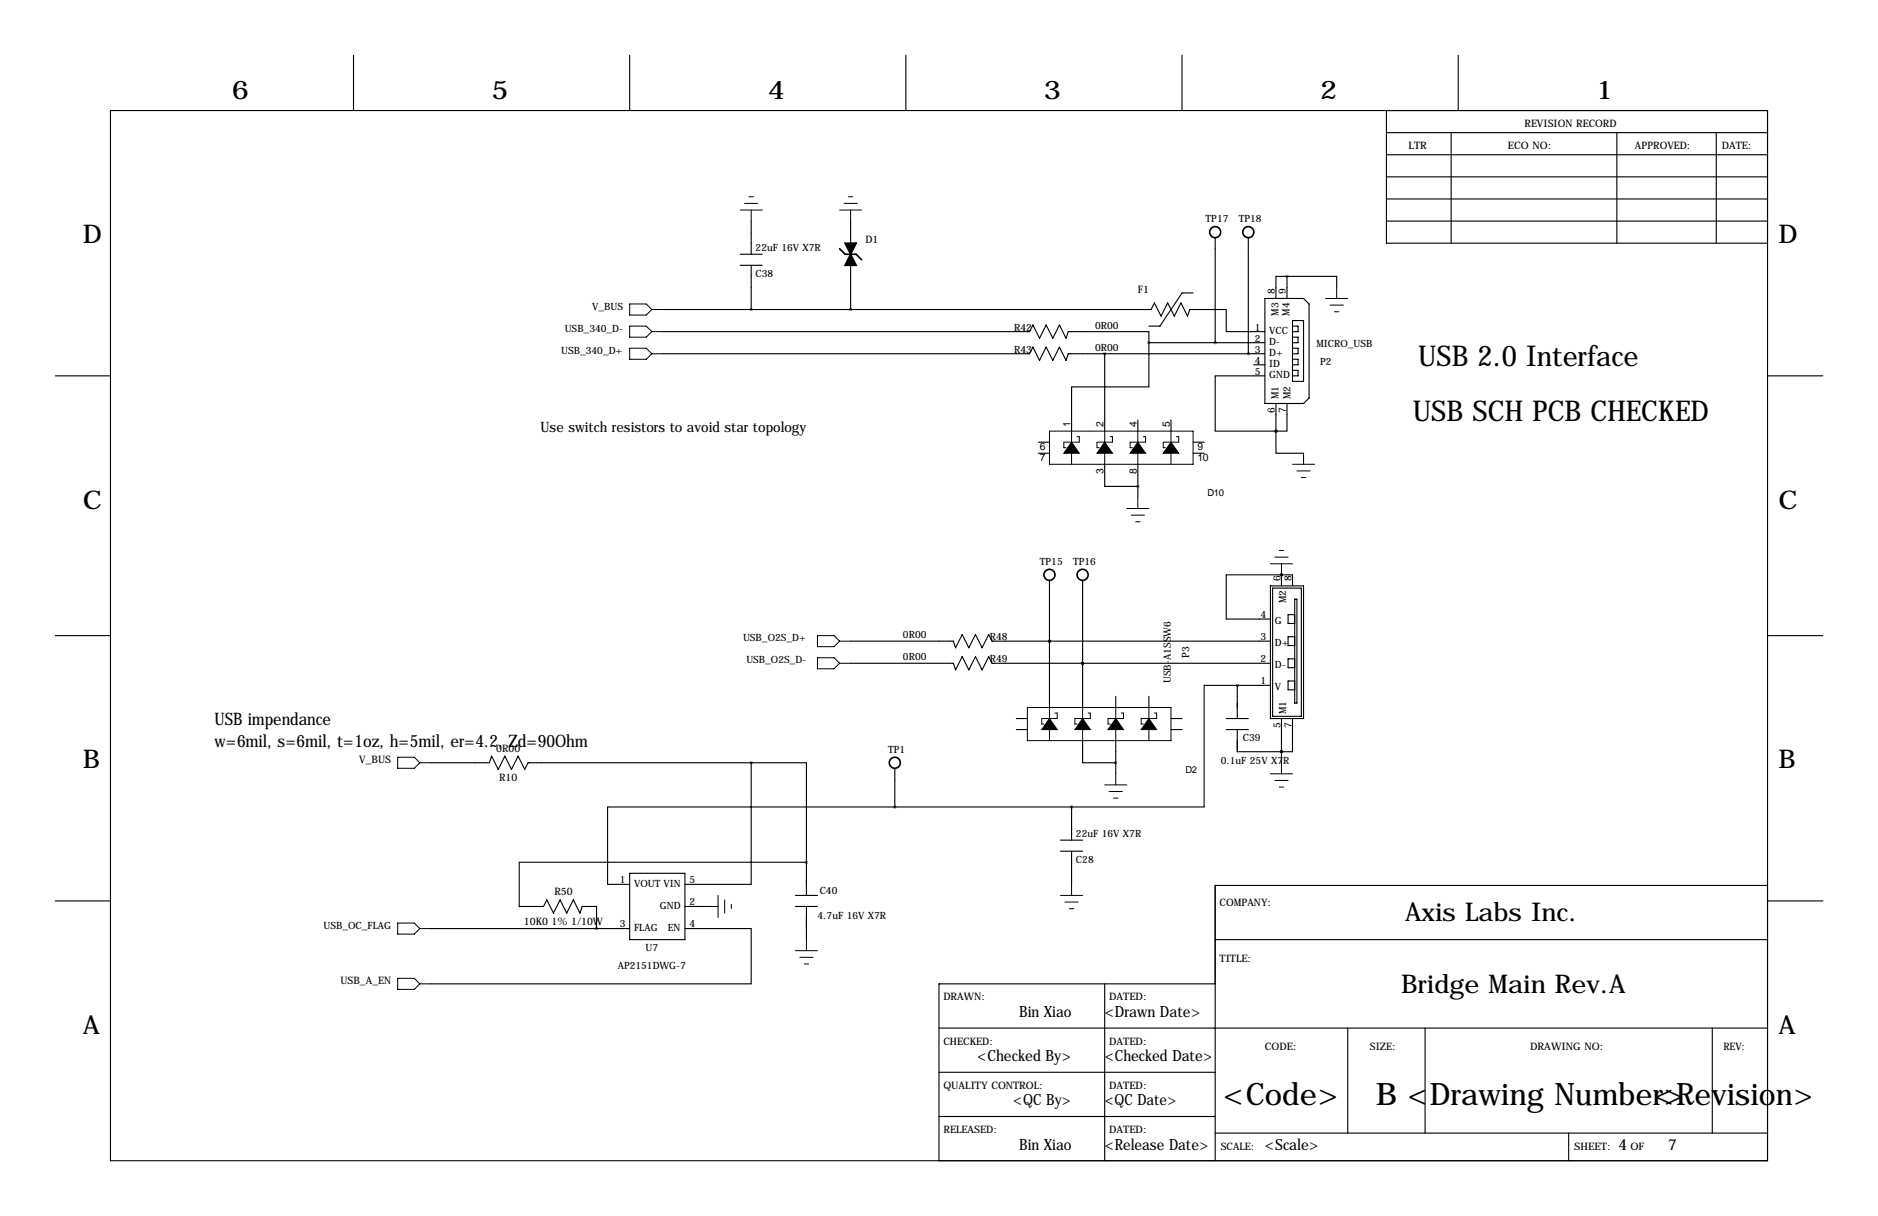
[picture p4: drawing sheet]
<svg xmlns="http://www.w3.org/2000/svg" width="432mm" height="279mm" viewBox="0 0 432 279" stroke-linecap="round" stroke-linejoin="round" font-family="sans-serif">
<g fill="none" stroke="#000" stroke-width=".25">
<path d="M81.3 12.7v12.7M144.8 12.7v12.7M208.3 12.7v12.7M271.8 12.7v12.7M335.3 12.7v12.7M25.4 25.4h381v241.3h-381zM318.8 30.5h87.6M318.8 35.6h87.6M318.8 25.4v30.5h87.6M333.7 30.5v25.4M371.8 30.5v25.4M394.6 30.5v25.4"/>
<path d="M170.2 58.4h5.1M172.7 50.8v7.6M195.6 50.8v5.1M279.4 54.6v24.1M287 54.6v26.7M318.8 45.7h87.6M318.8 50.8h87.6M318.8 40.6h87.6M152.4 71.1h112.3l.7-1.5 1.6 3 1.5-3 1.5 3 1.5-3 1.5 3 .6-1.5h8.3v5.1h8.9M152.4 76.2h84.3l.8-1.5 1.5 3 1.5-3 1.6 3 1.5-3 1.5 3 .5-1.5h18.6v2.5M170.2 61h5.1M172.7 61v10.1"/>
<path d="M195.6 61v10.1M264.2 78.7v10.2h-17.8v10.2M264.2 78.7h26.6M274.3 67.3h-2.5l-5.1 7.6h-2.5M290.8 68.6h8.9l1.3 1.2v21.6l-1.3 1.3h-8.9zM295.9 63.5h-2.5v5.1M295.9 63.5h11.4v2.5M295.9 63.5v5.1M297.2 74.9h1.2v1.3h-1.2M297.2 77.5h1.2v1.2h-1.2M297.2 73.7h2.5v13.9h-2.5zM12.7 86.4h12.7"/>
<path d="M152.4 81.3h84.3l.8-1.5 1.5 3 1.5-3 1.6 3 1.5-3 1.5 3 .5-1.5h45.2M254 81.3v17.8M261.6 96.5v2.6M269.2 96.5v2.6M288.3 83.8h2.5M290.8 86.4h-11.4v12.7h14M293.4 99.1h.1M293.4 99.1v5h6.3M293.4 92.7v6.4M295.9 92.7v6.4h-2.5M297.2 85.1h1.2v1.3h-1.2M297.2 80h1.2v1.3h-1.2"/>
<path d="M297.2 82.5h1.2v1.3h-1.2M406.4 86.4h12.7M238.8 101.6h2.5M238.8 104.1h2.5M254 106.7v5.1h7.6M261.6 106.7v7.6M274.3 101.6h2.6M274.3 104.1h2.6M241.3 133.3v29.3M248.9 133.3v29.3M292.1 134.6h7.6v30.5h-7.6zM292.6 135.1h6.6v29.5h-6.6z"/>
<path d="M294.6 132.1h.1M294.6 132.1h-12.7v10.1h10.2M294.6 132.1h2.6v2.5M294.6 132.1v2.5M297.7 137.7h.5v23.8h-.5zM12.7 146h12.7M195.6 152.4h23.6l.5 1.5 1.5-3 1.6 3 1.5-3 1.5 3 1.5-3 .8 1.5h64M195.6 147.3h23.6l.5 1.5 1.5-3 1.6 3 1.5-3 1.5 3 1.5-3 .8 1.5h64M241.3 147.3h.1M248.9 152.4h.1M284.5 157.5h-7.6v27.9h-30.5M284.5 157.5h7.6"/>
<path d="M284.5 157.5v7.6M297.7 156.5h-1.5v2h1.5M297.7 141.2h-1.5v2.1h1.5M297.7 146.3h-1.5v2h1.5M297.7 151.4h-1.5v2h1.5M406.4 146h12.7M99.1 175.3h13.4l.5-1.6 1.6 3.1 1.5-3.1 1.5 3.1 1.5-3.1 1.5 3.1 .8-1.5h51.3M172.7 175.3v27.9h-15.2M172.7 175.3h12.7v22.8M205.7 176.5v8.9M233.7 165.1h2.5M233.7 167.6h2.5"/>
<path d="M248.9 170.2v5.1h7.6M256.5 160v2.6M256.5 170.2v7.6M264.2 160v2.6M269.2 165.1h2.6M269.2 167.6h2.6M281.9 165.1h5.1M281.9 167.6h5.1M284.5 167.6v5.1h10.1M294.6 172.7h.1M294.6 165.1v10.2M297.2 165.1v7.6h-2.6"/>
<path d="M185.4 198.1h-66v10.2h5.6l.7-1.5 1.6 3 1.5-3 1.5 3 1.5-3 1.5 3 .6-1.5h3.3v5.1M185.4 198.1v7.6M205.7 185.4h-66v17.8h5.1M205.7 185.4h40.7M243.8 195.6h5.1M243.8 193h5.1M246.4 185.4v7.6M246.4 195.6v7.6M12.7 207h12.7M99.1 213.4h45.7M144.8 200.7h12.7v15.2h-12.7zM157.5 213.4h15.2v12.7h-73.6"/>
<path d="M157.5 208.3h5.1M182.9 208.3h5.1M182.9 205.7h5.1M185.4 208.3v7.6M279.4 215.9h127M406.4 203.5h-127v63.2M406.5 207h12.7M215.9 236.2h190.5M254 226.1v40.6M279.4 226.1h-63.5v40.6M309.9 236.2v24.1M327.7 236.2v24.1"/>
<path d="M393.7 236.2v24.1M215.9 246.4h63.5M215.9 256.5h63.5M279.4 260.3h127M360.7 260.3v6.4"/>
</g>
<g fill="none" stroke="#000" stroke-width=".23">
<path d="M170.2 48.3h5.1M171.2 46.7h3M172.2 45.2h1M172.7 48.3v2.5M193 48.3h5.1M194.1 46.7h3M195.1 45.2h1M195.6 48.3v2.5M144.8 69.8h3.8l1.3 1.3-1.3 1.3h-3.8zM144.8 74.9h3.8l1.3 1.3-1.3 1.3h-3.8zM149.9 71.1h2.5M149.9 76.2h2.5"/>
<path d="M304.8 68.6h5.1M305.8 70.1h3.1M306.8 71.6h1M307.3 66v2.6M144.8 80h3.8l1.3 1.3-1.3 1.2h-3.8zM149.9 81.3h2.5M241.3 99.1h33v7.6h-33zM246.4 99.1v2.5M254 99.1v2.5M261.6 99.1v2.5M269.2 99.1v2.5M246.4 104.1v2.6"/>
<path d="M247.6 100.3h.6v1.3h-3.6v1.3h.5M254 104.1v2.6M255.3 100.3h.5v1.3h-3.6v1.3h.5M259.1 116.8h5.1M260.1 118.4h3M261.1 119.9h1M261.6 104.1v2.6M261.6 114.3v2.5M262.9 100.3h.5v1.3h-3.6v1.3h.5M269.2 104.1v2.6M270.5 100.3h.5v1.3h-3.5v1.3h.5M297.2 106.7h5.1"/>
<path d="M298.2 108.2h3M299.2 109.7h1M299.7 104.1v2.6M292.1 129.5h5.1M293.1 128h3.1M294.1 126.5h1M294.6 129.5v2.6M188 146h3.8l1.2 1.3-1.2 1.3h-3.8zM188 151.1h3.8l1.2 1.3-1.2 1.3h-3.8zM193 147.3h2.6M193 152.4h2.6M91.4 174h3.8l1.3 1.3-1.3 1.2h-3.8z"/>
<path d="M96.5 175.3h2.6M236.2 162.6h33v7.6h-33zM241.3 162.6v2.5M241.3 167.6v2.6M242.6 163.8h.5v1.3h-3.6v1.3h.5M248.9 162.6v2.5M248.9 167.6v2.6M250.2 163.8h.5v1.3h-3.6v1.3h.5M256.5 162.6v2.5M256.5 167.6v2.6M256.5 177.8v2.5M257.8 163.8h.5v1.3h-3.5v1.3h.5"/>
<path d="M264.2 162.6v2.5M264.2 167.6v2.6M265.4 163.8h.5v1.3h-3.5v1.3h.5M292.1 177.8h5.1M293.1 179.3h3.1M294.6 175.3v2.5M254 180.3h5.1M255 181.9h3.1M256 183.4h1M294.1 180.8h1M91.4 212.1h3.8l1.3 1.3-1.3 1.2h-3.8zM96.5 213.4h2.6"/>
<path d="M162.6 208.3h2.5M165.1 205.7v5.1M166.6 206.8v3M168.1 207.8v1M182.9 218.4h5.1M183.9 220h3M185.4 215.9v2.5M243.8 205.7h5.1M244.9 207.3h3M245.9 208.8h1M246.4 203.2v2.5M91.4 224.8h3.8l1.3 1.3-1.3 1.2h-3.8z"/>
<path d="M96.5 226.1h2.6M184.9 221.5h1"/>
</g>
<path d="M246.4 101.6l1.8 2.5h-3.6zM254 101.6l1.8 2.5h-3.6zM261.6 101.6l1.8 2.5h-3.6zM269.2 101.6l1.8 2.5h-3.5zM241.3 165.1l1.8 2.5h-3.6zM248.9 165.1l1.8 2.5h-3.6zM256.5 165.1l1.8 2.5h-3.5zM264.2 165.1l1.7 2.5h-3.5z" fill="#000" stroke="#000" stroke-width=".23"/>
<path d="M195.6 58.4l1.2 2.6h-2.5zM194.3 55.9h2.5l-1.2 2.5z" fill="#000" stroke="#000" stroke-width=".38"/>
<g fill="none" stroke="#000" stroke-width=".38">
<path d="M193 57.2l1.3 1.2h2.5l1.3 1.3"/>
<circle cx="279.4" cy="53.3" r="1.27"/>
<circle cx="287" cy="53.3" r="1.27"/>
<circle cx="241.3" cy="132.1" r="1.27"/>
<circle cx="248.9" cy="132.1" r="1.27"/>
<circle cx="205.7" cy="175.3" r="1.27"/>
</g>
<path d="M293.3 99.1a.05 .05 0 0 0 .1 0 .05 .05 0 0 0-.1 0zM293.3 99.1a.05 .05 0 0 0 .1 0 .05 .05 0 0 0-.1 0zM256.5 175.3a.05 .05 0 0 0 .1 0 .05 .05 0 0 0-.1 0zM294.6 132.1a.05 .05 0 0 0 .1 0 .05 .05 0 0 0-.1 0zM137.1 213.4a.05 .05 0 0 0 .1 0 .05 .05 0 0 0-.1 0zM294.6 172.7a.05 .05 0 0 0 .1 0 .05 .05 0 0 0-.1 0zM294.6 172.7a.05 .05 0 0 0 .1 0 .05 .05 0 0 0-.1 0zM294.6 132.1a.05 .05 0 0 0 .1 0 .05 .05 0 0 0-.1 0zM205.7 185.4a.05 .05 0 0 0 .1 0 .05 .05 0 0 0-.1 0zM264.1 78.7a.05 .05 0 0 0 .1 0 .05 .05 0 0 0-.1 0z" fill="#000" stroke="#000" stroke-width=".63"/>
<g font-size="7.1">
<text x="281.2" y="254">&lt;Code&gt;</text>
<text x="316.3" y="254">B &lt;Drawing Number&gt;</text>
<text x="380.3" y="254">&lt;Revision&gt;</text>
</g>
<g font-size="6.6">
<text x="326.1" y="84.1">USB 2.0 Interface</text>
<text x="324.8" y="96.8">USB SCH PCB CHECKED</text>
</g>
<g font-size="5.9">
<text x="53.3" y="22.9">6</text>
<text x="113" y="22.9">5</text>
<text x="176.5" y="22.9">4</text>
<text x="240" y="22.9">3</text>
<text x="303.5" y="22.9">2</text>
<text x="367" y="22.9">1</text>
<text x="19" y="55.9">D</text>
<text x="408.9" y="55.9">D</text>
<text x="19" y="116.8">C</text>
<text x="408.9" y="116.8">C</text>
<text x="19" y="176.5">B</text>
<text x="408.9" y="176.5">B</text>
<text x="323.1" y="211.6">Axis Labs Inc.</text>
<text x="322.2" y="228.1">Bridge Main Rev.A</text>
<text x="19" y="237.5">A</text>
<text x="408.9" y="237.5">A</text>
</g>
<g font-size="4">
<text x="49.3" y="166.6">USB impendance</text>
<text x="49.3" y="171.7">w=6mil, s=6mil, t=1oz, h=5mil, er=4.2, Zd=90Ohm</text>
</g>
<g font-size="3.6">
<text x="234.3" y="233.7">Bin Xiao</text>
<text x="254" y="233.7">&lt;Drawn Date&gt;</text>
<text x="224.7" y="243.8">&lt;Checked By&gt;</text>
<text x="254" y="243.8">&lt;Checked Date&gt;</text>
<text x="233" y="254">&lt;QC By&gt;</text>
<text x="254" y="254">&lt;QC Date&gt;</text>
<text x="234.3" y="264.1">Bin Xiao</text>
<text x="254" y="264.1">&lt;Release Date&gt;</text>
<text x="290.8" y="264.1">&lt;Scale&gt;</text>
<text x="372.1" y="264.1">4</text>
<text x="383.5" y="264.1">7</text>
</g>
<text font-size="3.3" x="124.3" y="99.2">Use switch resistors to avoid star topology</text>
<g font-size="2.4">
<text x="350.5" y="29.2">REVISION RECORD</text>
<text x="323.8" y="34.3">LTR</text>
<text x="346.7" y="34.3">ECO NO:</text>
<text x="375.9" y="34.3">APPROVED:</text>
<text x="395.9" y="34.3">DATE:</text>
<text x="199" y="55.9">D1</text>
<text x="261.6" y="67.3">F1</text>
<text x="246.1" y="98" transform="rotate(-90 246.1 98)">1</text>
<text x="253.7" y="98" transform="rotate(-90 253.7 98)">2</text>
<text x="261.4" y="98" transform="rotate(-90 261.4 98)">4</text>
<text x="269" y="98" transform="rotate(-90 269 98)">5</text>
<text x="239.1" y="103.4">6</text>
<text x="239.1" y="106">7</text>
<text x="275.3" y="103.4">9</text>
<text x="275.3" y="106">10</text>
<text x="253.7" y="108.9" transform="rotate(-90 253.7 108.9)">3</text>
<text x="261.4" y="108.9" transform="rotate(-90 261.4 108.9)">8</text>
<text x="114.1" y="172.7">0R00</text>
<text x="82.6" y="175.3">V_BUS</text>
<text x="114.8" y="179.5">R10</text>
<text x="127.5" y="205.7">R50</text>
<text x="280.4" y="208.3">COMPANY:</text>
<text x="120.4" y="212.5">10K0 1% 1/10W</text>
<text x="280.4" y="221">TITLE:</text>
<text x="78.3" y="226.1">USB_A_EN</text>
<text x="216.9" y="229.9">DRAWN:</text>
<text x="255" y="229.9">DATED:</text>
<text x="216.9" y="240">CHECKED:</text>
<text x="255" y="240">DATED:</text>
<text x="290.8" y="241.3">CODE:</text>
<text x="315" y="241.3">SIZE:</text>
<text x="351.8" y="241.3">DRAWING NO:</text>
<text x="396.2" y="241.3">REV:</text>
<text x="216.9" y="250.2">QUALITY CONTROL:</text>
<text x="255" y="250.2">DATED:</text>
<text x="216.9" y="260.3">RELEASED:</text>
<text x="255" y="260.3">DATED:</text>
<text x="280.7" y="264.2">SCALE:</text>
<text x="361.9" y="264.2">SHEET:</text>
<text x="374.9" y="264.2">OF</text>
</g>
<g font-size="2.3">
<text x="277.2" y="51.1">TP17</text>
<text x="284.8" y="51.1">TP18</text>
<text x="173.7" y="57.7">22uF 16V X7R</text>
<text x="173.7" y="63.6">C38</text>
<text x="136.1" y="71.1">V_BUS</text>
<text x="293.1" y="67.6" transform="rotate(-90 293.1 67.6)">8</text>
<text x="295.7" y="67.6" transform="rotate(-90 295.7 67.6)">9</text>
<text x="129.8" y="76.2">USB_340_D-</text>
<text x="233.2" y="75.9">R42</text>
<text x="251.8" y="75.5">0R00</text>
<text x="288.5" y="75.9">1</text>
<text x="291.8" y="76.8">VCC</text>
<text x="293.9" y="72.6" transform="rotate(-90 293.9 72.6)">M3</text>
<text x="296.5" y="72.6" transform="rotate(-90 296.5 72.6)">M4</text>
<text x="129" y="81.3">USB_340_D+</text>
<text x="233.2" y="81">R43</text>
<text x="251.8" y="80.6">0R00</text>
<text x="288.5" y="78.5">2</text>
<text x="288.5" y="81">3</text>
<text x="288.5" y="83.6">4</text>
<text x="291.8" y="79.3">D-</text>
<text x="291.8" y="81.8">D+</text>
<text x="302.7" y="79.8">MICRO_USB</text>
<text x="303.5" y="83.8">P2</text>
<text x="288.5" y="86.1">5</text>
<text x="291.8" y="84.4">ID</text>
<text x="291.8" y="86.9">GND</text>
<text x="293.1" y="95" transform="rotate(-90 293.1 95)">6</text>
<text x="293.9" y="91.7" transform="rotate(-90 293.9 91.7)">M1</text>
<text x="295.7" y="95" transform="rotate(-90 295.7 95)">7</text>
<text x="296.7" y="91.7" transform="rotate(-90 296.7 91.7)">M2</text>
<text x="239.1" y="129.8">TP15</text>
<text x="246.7" y="129.8">TP16</text>
<text x="294.4" y="133.6" transform="rotate(-90 294.4 133.6)">6</text>
<text x="296.9" y="133.6" transform="rotate(-90 296.9 133.6)">8</text>
<text x="289.8" y="142">4</text>
<text x="293.1" y="143.3">G</text>
<text x="295.7" y="138.6" transform="rotate(-90 295.7 138.6)">M2</text>
<text x="170.8" y="147.3">USB_O2S_D+</text>
<text x="207.6" y="146.6">0R00</text>
<text x="227.6" y="147.1">R48</text>
<text x="289.8" y="147.1">3</text>
<text x="293.1" y="148.4">D+</text>
<text x="171.6" y="152.4">USB_O2S_D-</text>
<text x="207.6" y="151.7">0R00</text>
<text x="227.6" y="152.1">R49</text>
<text x="273.4" y="151.2" transform="rotate(-90 273.4 151.2)">P3</text>
<text x="289.8" y="152.1">2</text>
<text x="293.1" y="153.5">D-</text>
<text x="269.2" y="157" transform="rotate(-90 269.2 157)">USB-A1SSW6</text>
<text x="289.8" y="157.2">1</text>
<text x="293.1" y="158.5">V</text>
<text x="294.4" y="167.4" transform="rotate(-90 294.4 167.4)">5</text>
<text x="295.7" y="164.1" transform="rotate(-90 295.7 164.1)">M1</text>
<text x="296.9" y="167.4" transform="rotate(-90 296.9 167.4)">7</text>
<text x="204.2" y="173">TP1</text>
<text x="285.7" y="170.2">C39</text>
<text x="280.7" y="175.6">0.1uF 25V X7R</text>
<text x="247.4" y="192.3">22uF 16V X7R</text>
<text x="142.5" y="202.9">1</text>
<text x="145.8" y="203.8">VOUT VIN</text>
<text x="158.5" y="202.9">5</text>
<text x="247.4" y="198.2">C28</text>
<text x="151.7" y="208.8">GND</text>
<text x="158.5" y="208">2</text>
<text x="188.5" y="205.5">C40</text>
<text x="74.4" y="213.4">USB_OC_FLAG</text>
<text x="142.5" y="213.1">3</text>
<text x="145.8" y="213.9">FLAG</text>
<text x="153.6" y="213.9">EN</text>
<text x="158.5" y="213.1">4</text>
<text x="188" y="211.2">4.7uF 16V X7R</text>
<text x="148.4" y="218.4">U7</text>
<text x="142" y="222.6">AP2151DWG-7</text>
</g>
<g font-size="2.2">
<text x="277.6" y="114">D10</text>
<text x="272.5" y="177.5">D2</text>
</g>
</svg>
